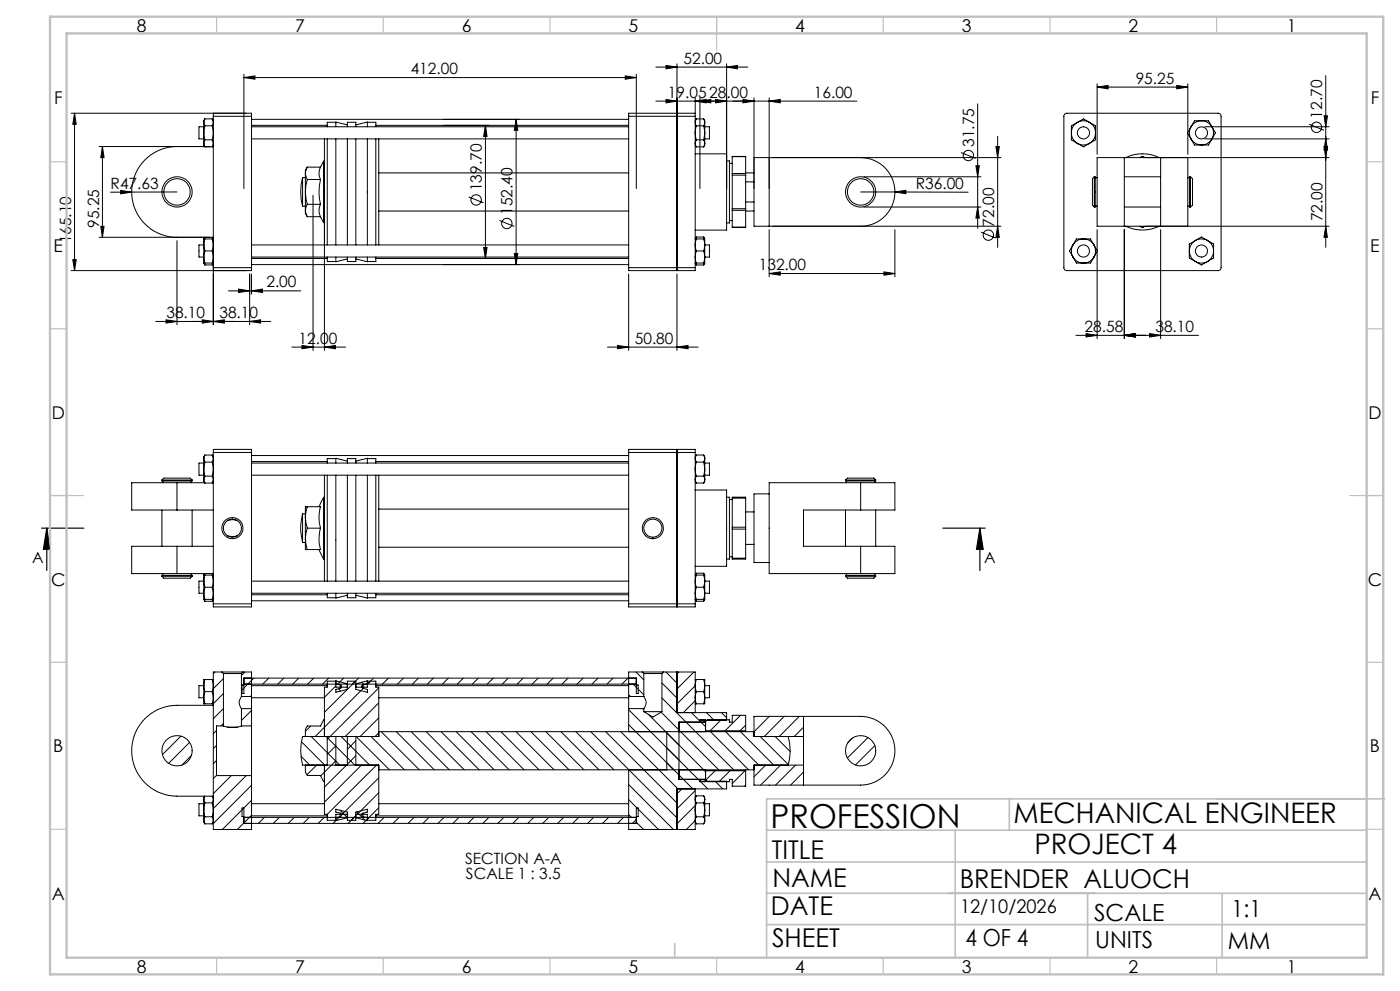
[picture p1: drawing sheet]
<svg xmlns="http://www.w3.org/2000/svg" width="420mm" height="297mm" viewBox="0 0 420 297" stroke-linecap="round" stroke-linejoin="round" font-family="sans-serif">
<g fill="none" stroke="#000" stroke-width=".3">
<path d="M199.8 19.6l3.3 .5-3.3 .5zM203.1 19.1v62M218 19.1v37.4M21.3 33.9h54.2v1M22.4 33.9l.5 3.3h-1.1zM22.4 33.9v47.2M61.1 39.8l.4 2.1M61.1 39.8v3.2M61.1 36.7l.4 1M61.1 36.7v3.1M61.1 38h-1.4v3.6h1.4M61.5 37.7l-.4 2.1"/>
<path d="M61.5 35.6l-.4 1.1M61.5 37.7h2.2M61.5 35.6h2.2M63.7 37.7l.3 2.1-.3 2.1M63.7 35.6l.3 1-.3 1.1M63.7 35.6l.3 .6M64 33.9v1M64 34.9h11.5M64 34.9v62.4M73.2 23.2l3.3-.4v.9zM73.2 22.3v34.2M73.2 23.2h117.7"/>
<path d="M75.5 38h113.1M75.5 35.8h113.1M75.5 37.6h22.7M75.5 34.9v45.3M100.8 36.7h-2.6v1.3M104.2 37.4l-3.4-.8v1.4M104.2 38v-1.3h2.6v1.3M106.8 37.4l3.4-.8v1.4M110.2 36.7h2.5v1.3M112.7 37.6h75.9M145.6 37.6l.5 3.3h-1zM145.6 37.6v39.9"/>
<path d="M154.8 35.8l.5 3.2h-1zM154.8 35.8v43.5M187.6 22.8l3.3 .4-3.3 .5zM188.6 34.9v-1h20v1M188.6 34.9h20M188.6 34.9v45.3M190.9 22.3v34.2M196.7 30.3h60.4M196.7 20.1h27.6M199.8 29.8l3.3 .5-3.3 .5zM203.1 33.9v1M208.6 30.3l3.2-.5v1z"/>
<path d="M208.6 29.3v4.5M208.6 34.9v45.3M208.9 37.7l-.3 2.1 .3 2.1M208.9 35.6l-.3 1 .3 1.1M208.9 35.6l-.3 .6M208.9 37.7h2.2M208.9 35.6h2.2M210 30.3l3.3-.5v1zM210 29.3v27.2M211.1 37.7l.3 2.1M211.1 35.6l.3 1.1M211.4 39.8l-.3 2.1"/>
<path d="M211.4 39.8v3.2M211.4 36.7l-.3 1M211.4 36.7v3.1M211.4 38h1.4v3.6h-1.4M214.7 29.8l3.3 .5-3.3 .5zM218 20.1l3.3-.5v1zM222.9 29.8l3.3 .5-3.3 .5zM226.2 29.3v27.2M230.8 30.3l3.3-.5v1zM230.8 29.3v38.5M293.3 31.1v37.3M319.4 34.2l.6-.3h45.4a.97 .97 0 0 1 .9 1v45.3a.9 .9 0 0 1-.9 .9h-45.4a.85 .85 0 0 1-.8-.9v-45.5z"/>
<path d="M321.4 39.8a3.5 3.5 0 0 0 1.8 3.2M321.4 39.8v2.1l1.8 1.1M323.2 36.7a3.4 3.4 0 0 0-1.8 3.1M323.2 36.7a3.6 3.6 0 0 1 3.6 0M323.2 36.7l1.8-1.1 1.8 1.1M323.2 36.7l-1.8 1v2.1M326.8 36.7a3.4 3.4 0 0 1 1.8 3.1M326.8 36.7l1.8 1v2.1M328.6 39.8a3.5 3.5 0 0 1-1.8 3.2M328.6 39.8v2.1l-1.8 1.1M329.1 26.1l3.3-.5v1zM329.1 25.1v21.1"/>
<path d="M329.1 26.1h27.2M353 25.6l3.3 .5-3.3 .5zM356.3 25.1v21.1M357.3 38a3.6 3.6 0 0 0 0 3.6M357.3 38l-1.1 1.8 1.1 1.8M360.4 36.2h2.1l1.1 1.8M360.4 36.2a3.6 3.6 0 0 1 3.2 1.8M360.4 36.2a3.7 3.7 0 0 0-3.1 1.8M360.4 36.2h-2l-1.1 1.8M361.5 38h37.2M363.6 38l1 1.8-1 1.8M363.6 38a3.6 3.6 0 0 1 0 3.6"/>
<path d="M392.7 37.2l4.5 1.8M397.2 34.7h1.1l-.6 3.3zM397.7 22.6v51.6M29.7 43.9h33.3M30.7 43.9l.5 3.3h-1zM30.7 43.9v27.2M36.2 57.1l3.3 .5-3.3 .5zM39.5 57.6h-6.3M53.1 43.9a13.6 13.6 0 0 0-13.6 13.6 13.6 13.6 0 0 0 13.6 13.6M53.1 57.5l-13.6 .1M61.1 43l.4 1M61.5 41.9l-.4 1.1"/>
<path d="M61.5 41.9h2.2M61.5 44h2.2M63.7 41.9l.3 1-.3 1.1M63.7 43.9h.3M64 43.5l-.3 .5M75.5 41.6h113.1M90.8 53.2a17.1 17.1 0 0 0 0 8.7M91.6 52v5.5M91.6 52l.6 1.8M91.6 57.5l.6 3.7M91.6 57.5v5.6M91.6 53.2l-.8 .1v8.5h.8"/>
<path d="M92.2 53.8l-.6 3.7M92.2 50.1l-.6 1.9M92.2 50.1l-.6 1v.9M92.2 50.1h3.9M92.2 53.8h3.9M93.9 58.5v46.5M96.1 53.8a16.2 16.2 0 0 0 0 7.4M96.1 50.1l-.2 .7a4.1 4.1 0 0 0 .2 3M97.1 48.3l.2 .1M97.1 48.3l-1 1.8M97.1 48.3v18.4M97.3 41.6v31.8"/>
<path d="M97.3 58.5v46.5M98.2 41.6v31.8M100.8 41.6v31.8M104.2 41.6v31.8M106.8 41.6v31.8M110.2 41.6v31.8M112.7 41.6v31.8M113.6 41.6v31.8M113.6 51.8h75M140.6 59l4.5 1.8M208.6 46.1h9.4v22.9h-9.4M208.6 43.5l.3 .5"/>
<path d="M208.9 41.9l-.3 1 .3 1.1M208.9 41.9h2.2M208.9 44h2.2M211.1 41.9l.3 1.1M211.4 43l-.3 1M218 48.2h.8v18.6h-.8M218.8 49h.9M219.7 52v.5M219.7 47h4M219.7 52.5h4M219.7 47v5M219.7 52.5v10"/>
<path d="M219.7 52h4M223.7 52v.5M223.7 51.8h2.5M223.7 47v5M223.7 52.5v10M223.7 54.5h2.5M258.2 47.2a10.3 10.3 0 0 1 10.3 10.3 10.3 10.3 0 0 1-10.3 10.3M258.2 57.5h10.3M259.2 53h35.1M268.5 57.5l3.3-.5v1.1zM268.5 57.5l21.9 .1M288.3 45.7l4.4 1.8"/>
<path d="M292.8 49.7h1l-.5 3.3zM298.8 43.9h1l-.5 3.3zM299.3 40.9v33.3M300.3 47.2h-74.1v20.6h74.1M323.2 43a3.6 3.6 0 0 0 3.6 0M323.2 43l1.8 1 1.8-1M328.3 53v9.1M328.3 53l-.6 .5v8l.6 .6M328.3 53h.3v9.1h-.3M328.6 53.3h.5M337.3 47.2v20.6M337.3 53h10.9"/>
<path d="M337.7 47.2a11.6 11.6 0 0 1 10 0M342 47.2l.7-.3 .8 .3M348.2 47.2v20.6M356.3 47.2v20.6M356.3 53.3h.6M357.2 53v9.1M357.2 53h-.3v9.1h.3M357.2 53l.6 .5v8l-.6 .6M357.3 41.6l1.1 1.9h2M357.3 41.6a3.7 3.7 0 0 0 3.1 1.9M361.5 41.6h37.2M363.6 41.6l-1.1 1.9h-2.1"/>
<path d="M363.6 41.6a3.6 3.6 0 0 1-3.2 1.9M397.2 43.9h1l-.5 3.3zM397.7 41.6l.6 3.3h-1.1zM398.7 47.2h-69.6v20.6h69.6M21.8 77.8h1.1l-.5 3.3zM29.7 71.1h34.3M30.2 67.8h1l-.5 3.3zM53.1 72.1v25.2M61.1 77l.4 1.8M61.1 73.4v3.6M61.1 73.4l.4 1.8M61.1 78.8h.4"/>
<path d="M61.1 77v1.8M61.1 71.6h.4M61.1 71.6v1.8M61.1 71.6l.3-.5-.2 .5M61.1 73.4h-1.4v3.6h1.4M61.1 78.8l.4 .6M61.2 78.8l.3 .6M61.5 75.2l-.4 1.8M61.5 71.6l-.4 1.8M61.5 75.2h2.2M61.5 78.8h2.2M61.5 71.6h2.2"/>
<path d="M61.5 79.4h2.2M63.7 75.2l.3 1.7-.3 1.9M63.7 71.6l.3 1.7-.3 1.9M63.7 78.8h.3l-.3 .6M63.7 71.6h.3l-.3-.5 .2 .5M63.9 78.8l-.2 .6M75.5 77h113.1M75.5 73.4h113.1M75.5 79.3h113.1M75.5 77.5h22.7M91.6 63.1l.6 1.8M91.6 63.1v.9l.6 .9"/>
<path d="M92.2 61.2l-.6 1.9M92.2 61.2h3.9M92.2 64.9h3.9M96.1 64.9l1 1.8M96.1 61.2l-.2 .7a4.2 4.2 0 0 0 .2 3M97.3 66.6l-.2 .1M98.2 77v1.4h2.6M100.8 77v1.5l3.4-.9M104.2 77v1.4h2.6v-1.4M110.2 77v1.5l-3.4-.9M112.7 77v1.4h-2.5M112.7 77.5h75.9"/>
<path d="M113.6 63.2h75M145.1 74.2h1l-.5 3.3zM149.8 66.1l4.5 1.8M154.3 76h1l-.5 3.3zM208.6 78.8l.3 .6M208.9 75.2l-.3 1.7 .3 1.9M208.9 71.6l-.3 1.7 .3 1.9M208.9 78.8h-.3l.3 .6M208.9 71l-.3 .6h.3M208.9 71l-.3 .6M208.9 75.2h2.2M208.9 78.8h2.2"/>
<path d="M208.9 71.6h2.2M208.9 79.4h2.2M208.9 71h2.2M211.1 75.2l.3 1.8M211.1 71.6l.3 1.8M211.1 78.8h.3M211.1 71.6h.3M211.1 71l.2 .6M211.1 71l.3 .6M211.3 78.8l-.2 .6M211.4 77l-.3 1.8M211.4 73.4l-.3 1.8"/>
<path d="M211.4 73.4v3.6M211.4 77v1.8M211.4 71.6v1.8M211.4 73.4h1.4v3.6h-1.4M211.4 78.8l-.3 .6M218.8 66.1h.9M219.7 62.5v.5M219.7 68.1h4M219.7 62.5h4M219.7 63v5.1M219.7 63h4M223.7 62.5v.5"/>
<path d="M223.7 63.2h2.5M223.7 63v5.1M223.7 60.5h2.5M230.8 68.8v14.2M259.2 62.1h35.1M268.5 68.8v14.2M293.3 62.1l.5 3.3h-1zM294.3 69.6l4.4 1.8M299.3 67.8l.5 3.3h-1zM321.9 77a3.5 3.5 0 0 0 3.1 1.8M321.9 73.4a3.8 3.8 0 0 0 0 3.6M321.9 77l1 1.8h2.1"/>
<path d="M321.9 73.4l-1 1.8 1 1.8M325 71.6a3.5 3.5 0 0 0-3.1 1.8M325 71.6a3.5 3.5 0 0 1 3.2 1.8M325 71.6h2.1l1.1 1.8M325 71.6h-2.1l-1 1.8M328.2 73.4a3.8 3.8 0 0 1 0 3.6M328.2 77a3.5 3.5 0 0 1-3.2 1.8M328.2 73.4l1 1.8-1 1.8M328.2 77l-1.1 1.8h-2.1M328.6 61.8h.5M329.1 68.8v32.7M337.3 62.1h10.9"/>
<path d="M337.3 68.8v32.7M337.7 67.8a11.5 11.5 0 0 0 10 0M342 67.8l.6 .4 .9-.4M348.2 68.8v32.7M356.3 61.8h.6M356.8 75.2a3.7 3.7 0 0 0 1.8 3.2M356.8 75.2v2.1l1.8 1.1M358.6 72.1a3.8 3.8 0 0 1 3.7 0M358.6 72.1l1.8-1.1 1.9 1.1M358.6 78.4a3.8 3.8 0 0 0 3.7 0M358.6 78.4l1.8 1 1.9-1M358.6 72.1a3.7 3.7 0 0 0-1.8 3.1"/>
<path d="M358.6 72.1l-1.8 1v2.1M362.3 72.1l1.8 1v2.1M362.3 72.1a3.7 3.7 0 0 1 1.8 3.1M364.1 75.2a3.7 3.7 0 0 1-1.8 3.2M364.1 75.2v2.1l-1.8 1.1M397.7 67.8l.5 3.3h-1zM46.7 96.3h34.5M49.8 95.8l3.3 .5-3.3 .5zM60.7 95.8l3.3 .5-3.3 .5zM64 96.3l3.3-.5v1zM68.5 87.2h21.7M71.6 86.6l3.3 .6-3.3 .5z"/>
<path d="M74.9 96.3l3.3-.5v1zM74.9 82.1v15.2M75.5 80.2v.9h-54.2M75.5 80.2h-11.5v.9M75.5 87.2l3.2-.6v1.1zM75.5 82.1v6.1M188.6 80.2v.9h20v-.9M188.6 80.2h20M188.6 82.1v22.9M203.1 82.1v22.9M230.8 82l3.3-.5v1zM230.8 82h37.7"/>
<path d="M265.2 81.5l3.3 .5-3.3 .5zM325.8 100l3.3 .5-3.3 .5zM344.9 100l3.3 .5-3.3 .5zM87.6 104h16.1M90.6 103.5l3.3 .5-3.3 .5zM97.3 104l3.3-.5v1zM182.2 104h27.2M185.3 103.5l3.3 .5-3.3 .5zM203.1 104l3.3-.5v1zM322.8 100.5h36.8M337.3 100.5l3.3-.5v1zM61.1 137.4l.4 1.1"/>
<path d="M61.1 137.4v3.2M61.1 138.8h-1.4v3.6h1.4M61.5 138.5l-.4 2.1M61.5 136.4l-.4 1M61.5 138.5h2.2M61.5 136.4h2.2M63.7 138.5l.3 2.1-.3 2.1M63.7 136.4l.3 1-.3 1.1M63.7 136.4l.3 .5M64 135.6v-.9h11.5v.9M64 135.6v45.4M64 135.6h11.5"/>
<path d="M75.5 135.6v45.4M75.5 138.8h113.1M75.5 136.5h113.1M75.5 138.3h22.7M100.8 137.4h-2.6v1.4M104.2 138.2l-3.4-.9v1.5M104.2 138.8v-1.4h2.6v1.4M106.8 138.2l3.4-.9v1.5M110.2 137.4h2.5v1.4M112.7 138.3h75.9M188.6 135.6v-.9h20v.9M188.6 135.6v45.4"/>
<path d="M188.6 135.6h20M203.1 134.7v47.2M208.6 135.6v45.4M208.9 138.5l-.3 2.1 .3 2.1M208.9 136.4l-.3 1 .3 1.1M208.9 136.4l-.3 .5M208.9 138.5h2.2M208.9 136.4h2.2M211.1 138.5l.3 2.1M211.1 136.4l.3 1M211.4 137.4l-.3 1.1M211.4 137.4v3.2"/>
<path d="M211.4 138.8h1.4v3.6h-1.4M48.6 143.9l.5-.6h6a2.41 2.41 0 0 1 2.5 .6M48.6 143.9h9M48.6 143.9v.2h9v-.2M48.6 152.9v10.8M48.9 144.1v.6M53.1 144.7h-13.6v8.2h13.6M53.1 144.7h8.3M53.1 152.9h10.9M53.1 144.7v8.2M57.4 144.1v.6M57.6 152.9v10.8"/>
<path d="M61.1 143.7l.4 1.1M61.1 140.6l.4 2.1M61.1 140.6v3.1M61.5 142.7l-.4 1M61.5 142.7h2.2M61.5 144.8h2.2M63.7 142.7l.3 .9-.3 1.2M63.7 144.7h.3M64 144.2l-.3 .6M68.3 156a3.8 3.8 0 0 1 2.9 0M75.5 142.4h113.1M90.8 153.9a17.1 17.1 0 0 0 0 8.7"/>
<path d="M91.6 155.1l.6 3.2M91.6 155.1v6.4M91.6 154h-.8v8.6M92.2 151.9h3.9l-.2 1.1a12.2 12.2 0 0 0 .2 5.3M92.2 151.9l-.6 3.2M92.2 158.3l-.6 3.2M92.2 151.9h-.6v3.2M92.2 158.3h3.9M96.1 158.3l-.2 1.1a12.2 12.2 0 0 0 .2 5.3h-3.9M97.1 149.1l.2 .1M97.1 149.1l-1.4 2.8M97.1 149.1v18.4"/>
<path d="M97.3 142.4v31.8M98.2 142.4v31.8M100.8 142.4v31.8M104.2 142.4v31.8M106.8 142.4v31.8M110.2 142.4v31.8M112.7 142.4v31.8M113.6 142.4v31.8M113.6 152.6h75M208.6 146.9h9.4v22.8h-9.4M208.6 144.2l.3 .6M208.9 142.7l-.3 .9 .3 1.2"/>
<path d="M208.9 142.7h2.2M208.9 144.8h2.2M211.1 142.7l.3 1M211.4 143.7l-.3 1.1M211.4 140.6l-.3 2.1M211.4 140.6v3.1M218 149h.8v18.6h-.8M218.8 149.7h.9M219.7 158v.6M219.7 149.3v-.3h4v.3M219.7 149.3v8.7M219.7 158.6v8.7"/>
<path d="M219.7 158.6h4M219.7 158h4M219.7 149.3h4M223.7 158v.6M223.7 149.3v8.7M223.7 158.6v8.7M223.7 153.4h2.5M230.8 148h-4.6v20.6h4.6M253.6 143.9l.6-.6h7.9l.6 .6M253.6 143.9h9.1M253.6 143.9v.2h9.1v-.2M253.6 152.9v10.8"/>
<path d="M253.9 144.1v.6M258.2 144.7h10.3v8.2h-10.3M258.2 144.7h-27.4v27.2h27.4M258.2 144.7v8.2M258.2 152.9h-17.1v10.8h17.1M262.4 144.1v.6M262.7 152.9v10.8M48.6 172.7h9M48.6 172.7l.5 .6h6a2.41 2.41 0 0 0 2.5-.6M48.6 172.7v-.3h9v.3M48.9 171.9v.5M53.1 163.7h-13.6v8.2h13.6"/>
<path d="M53.1 163.7h10.9M53.1 171.9h10.9M53.1 163.7v8.2M57.4 171.9v.5M61.1 177.8l.4 1.8M61.1 174.2v3.6M61.1 174.2l.4 1.8M61.1 179.6h.4M61.1 177.8v1.8M61.1 172.4h.4M61.1 172.4v1.8M61.1 172.4l.3-.5-.2 .5"/>
<path d="M61.1 174.2h-1.4v3.6h1.4M61.1 179.6l.4 .6M61.2 179.6l.3 .6M61.5 176l-.4 1.8M61.5 172.4l-.4 1.8M61.5 176h2.2M61.5 179.6h2.2M61.5 172.4h2.2M63.7 176l.3 1.7-.3 1.9M63.7 172.4l.3 1.7-.3 1.9M63.7 179.6h.3l-.3 .6M63.7 172.4h.3l-.3-.5 .2 .5"/>
<path d="M63.9 179.6l-.2 .6M68.3 160.6a4.3 4.3 0 0 0 2.9 0M75.5 177.8h113.1M75.5 174.2h113.1M75.5 178.3h22.7M90.8 162.6h.8M91.6 161.5l.6 3.2M91.6 161.5v3.2h.6M95.7 164.7l1.4 2.8M97.3 167.4l-.2 .1M98.2 177.8v1.3h2.6M100.8 177.8v1.4l3.4-.8"/>
<path d="M104.2 177.8v1.3h2.6v-1.3M110.2 177.8v1.4l-3.4-.8M112.7 177.8v1.3h-2.5M112.7 178.3h75.9M113.6 164h75M208.6 179.6l.3 .6M208.9 171.8l-.3 .6M208.9 176l-.3 1.7 .3 1.9M208.9 172.4l-.3 1.7 .3 1.9M208.9 179.6h-.3l.3 .6M208.9 171.8l-.3 .6h.3M208.9 171.8h2.2"/>
<path d="M208.9 176h2.2M208.9 179.6h2.2M208.9 172.4h2.2M211.1 171.8l.2 .6M211.1 176l.3 1.8M211.1 172.4l.3 1.8M211.1 179.6h.3M211.1 172.4h.3M211.1 171.8l.3 .6M211.3 179.6l-.2 .6M211.4 177.8l-.3 1.8M211.4 174.2l-.3 1.8"/>
<path d="M211.4 174.2v3.6M211.4 177.8v1.8M211.4 172.4v1.8M211.4 174.2h1.4v3.6h-1.4M211.4 179.6l-.3 .6M218.8 166.9h.9M219.7 167.3v.3h4v-.3M219.7 167.3h4M223.7 163.2h2.5M253.6 172.7h9.1M253.6 172.7l.6 .6h7.9l.6-.6M253.6 172.7v-.3h9.1v.3"/>
<path d="M253.9 171.9v.5M258.2 163.7h10.3v8.2h-10.3M258.2 163.7v8.2M262.4 171.9v.5M61.5 180.2h2.2M64 181v.9h11.5v-.9M64 181h11.5M75.5 180.1h113.1M188.6 181v.9h20v-.9M188.6 181h20M208.9 180.2h2.2M61.1 209.1l.4 1.8"/>
<path d="M61.1 205.5v3.6M61.1 205.5l.4 1.8M61.1 209.1v1.8h.4M61.1 205.5h-1.4v3.6h1.4M61.5 207.3l-.4 1.8M61.5 203.7l-.4 1.8M61.5 203.7h-.4v1.8M61.5 207.3h2.2M61.5 210.9h2.2M61.5 203.7h2.2M63.7 207.3l.3 1.7-.3 1.9M63.7 203.7l.3 1.6-.3 2"/>
<path d="M63.7 203.7h.3M64 211.4h-10.9a13.6 13.6 0 0 0-13.6 13.6 13.6 13.6 0 0 0 13.6 13.6h10.9M64.5 201.4l-.5 .5M64.9 218.9l-.9 1M66.6 201.4h-2.6v47.2h11.5v-16.2M66.6 201.4h6.3M66.6 201.4l.4 .5M67 217.6l1.3 .3M67 201.9h5.4M67 207.9l-3 3h-.3M67 203.4l-3 3M67 212.4l-3 3"/>
<path d="M67 216.8l-.7 .8M67 217.6h-2.1v14.8M67 201.9v15.7M68.3 217.9h2.9M72.4 208.7a2.72 2.72 0 0 0 0 3.7M72.4 217.6l-1.2 .3M72.4 217.6h3.1M72.4 212.4h3.1M72.4 208.7h3.1M72.4 201.9v6.8M72.4 212.4v5.2M72.6 205.3h.6v2.6h-.6z"/>
<path d="M72.9 201.4h2.6v7.3M72.9 201.4l-.5 .5M73.2 203.2h117.7v1.8h-117.7zM73.5 201.4l-1.1 1.1M75.5 208.7v3.7M75.5 217.6v14.8M75.5 212.4v5.2M75.5 208.4l-.4 .3M75.5 212.9l-3.1 3M75.5 217.4l-.2 .2M75.5 209.1h21.8M75.5 205.5h22.7"/>
<path d="M76.1 203.2l-3.7 3.7M80.6 203.2l-1.8 1.8M85.1 203.2l-1.8 1.8M89.6 203.2l-1.8 1.8M93.2 217.6l-1.6 1.6M94.1 203.2l-1.8 1.8M97.3 215.9l-.2-.1-1 1.8h-3.9l-.6 1v2.1M98.6 203.2l-1.8 1.8M100.8 205.6l-3.5 3.4M100.8 204.9l1.3 .3M100.8 204.1h-2.6v1.8h-.9v14.8M101.5 206.4l.7 .7"/>
<path d="M102.1 205.2a.54 .54 0 0 1 .4 .6 .54 .54 0 0 1-.4 .5l-1.3 .3v.9l3.4-.9v-2.5h2.6v2.5l3.4 .9v-.9l-1.3-.3a.54 .54 0 0 1-.4-.5 .54 .54 0 0 1 .4-.6M102.1 205.2v.7M103.1 203.2l-1.8 1.8M104.2 204.9l-3.4-.9v1.9h3.4M106.7 204.1l-9.4 9.4M106.8 204.9l3.4-.9v1.9h-3.4M107.6 203.2l-1.8 1.8M108.5 204.5l.7 .6M108.9 205.2v.7M109.3 205.9l-14.7 14.8M110.2 204.1h2.5v1.8h.9v14.8h-22.8a16.6 16.6 0 0 0 0 8.6h22.8v14.7h-.9v1.8h-2.5M110.2 204.9l-1.3 .3"/>
<path d="M111.2 204.1l-1 1M112.1 203.2l-1.9 1.8M112.7 205.5h75.9M113.6 206.2l-15.4 15.4M113.6 210.6l-10 10.1M113.6 215.2l-5.5 5.5M113.6 219.6l-1.1 1.1M113.6 209.1h75M114.4 219.3l11.4 11.4M116.6 203.2l-1.9 1.8M118.9 219.3l11.4 11.4M121 203.2l-1.8 1.8"/>
<path d="M123.4 219.3l11.4 11.4M125.5 203.2l-1.8 1.8M127.8 219.3l11.5 11.4M130 203.2l-1.8 1.8M132.3 219.3l11.5 11.4M134.5 203.2l-1.8 1.8M136.8 219.3l11.5 11.4M139 203.2l-1.8 1.8M141.3 219.3l11.5 11.4M143.5 203.2l-1.8 1.8M145.8 219.3l11.4 11.4M148 203.2l-1.8 1.8"/>
<path d="M150.3 219.3l11.4 11.4M152.5 203.2l-1.8 1.8M154.8 219.3l11.4 11.4M157 203.2l-1.8 1.8M159.3 219.3l11.4 11.4M161.5 203.2l-1.9 1.8M163.8 219.3l11.4 11.4M165.9 203.2l-1.8 1.8M168.3 219.3l11.4 11.4M170.4 203.2l-1.8 1.8M172.8 219.3l11.4 11.4M174.9 203.2l-1.8 1.8"/>
<path d="M177.2 219.3l25.9 25.8M179.4 203.2l-1.8 1.8M181.7 219.3l21.4 21.4M183.9 203.2l-1.8 1.8M186.2 219.3l17.2 17.1M188.4 203.2l-1.8 1.8M188.6 208.7v3.7M188.6 212.4v6.9M188.6 208.2l.6 .5M188.6 217.2l19.3 19.2M188.6 212.7l21.4 21.4M188.6 212.4h4.5"/>
<path d="M188.6 208.7h4.5M189.9 205l3.2 3.2M190.8 201.4l2.3 2.4M190.9 205.3h.6v2.6h-.6zM192.7 201.4h-4.1v7.3M192.7 201.4h6.3M192.7 201.4l.4 .5M192.8 212.4l.3 .3M193.1 208.7a2.8 2.8 0 0 1 0 3.7M193.1 213.3h5.5M193.1 201.9h5.5M193.1 201.9v6.8"/>
<path d="M193.1 212.4v.9M193.1 213.3l2.8 1.6 2.7-1.6M194.5 214.1l17.2 17.2M198.3 213.4l17.3 17.3M198.6 209.2l21.5 21.5M198.6 204.7l4.5 4.5M198.6 201.9v11.4M199 201.4h9.6v12.2M199 201.4l-.4 .5M199.8 201.4l3.3 3.3M200 219.6l3.7 3.7M200 219.3v11.4"/>
<path d="M203.1 201.4v12.2h14.9v2.3h-8M203.7 201.4l-.6 .6M207.4 213.6l2.6 2.5M208.2 201.4l-5.1 5.1M208.6 205.5l.3 1.8M208.6 210.9h.3M208.6 203.7h.3M208.6 205.5l-5.5 5.5M208.6 210l-3.6 3.6M208.9 207.3l-.3 1.7 .3 1.9M208.9 203.7l-.3 1.8M208.9 207.3h2.2"/>
<path d="M208.9 210.9h2.2M208.9 203.7h2.2M210 216.4v-.7h1.7v3.6M210.3 216.4l1.4 1.4M211.1 207.3l.3 1.8M211.1 203.7l.3 1.8M211.1 203.7h.3v1.8M211.4 209.1l-.3 1.8M211.4 205.5l-.3 1.8M211.4 205.5v3.6M211.4 209.1v1.8h-.3M211.4 205.5h1.4v3.6h-1.4"/>
<path d="M211.7 216.3l.6-.6h6.5v.7h.9v-2h4v4.6M211.7 215.9l-.6 .5M211.7 216.4h-8v17.2h8M211.7 219h12M211.9 213.6l2.3 2.3M213.1 219.3l11.5 11.4M216.3 215.7l-3.3 3.3M216.4 213.6l1.6 1.5M217.7 219.3l9.9 10M222.1 219.3l10 10M222.1 214.4l-4.6 4.6M223.7 219v.3"/>
<path d="M223.7 217.3l-1.7 1.7M226.3 214.7l-.1 .1M230.8 214.7l-4.6 4.6h-112.6M235.3 214.7l-6 6M239.8 214.7l-6 6M241.1 214.7v6M241.1 217.9l-2.8 2.8M54.3 220.6l-5.6 5.6M56.9 222.5l-6.3 6.3M57.4 226.4l-2.8 2.9M61.1 239.6l.4 1M61.1 239.6v3.1"/>
<path d="M61.4 238.6l-.3 1zM64 239.1l-.3-.5 .3 1-.3 1M64.9 223.4l-.9 1M64.9 227.9l-.9 .9M64.9 232.4l-.9 .9M64.9 232.4h10.6M69.4 232.4l-5.4 5.4M73.9 232.4l-9.9 9.9M75.5 235.3l-11.5 11.5M75.5 239.9l-8.8 8.7M90.3 226.7l2.7 2.6M90.5 222.3l6.9 7"/>
<path d="M91.6 229.3v2.1l.6 1h3.9l1 1.8 .2-.1M93.3 220.7l8.6 8.6M95 229.3l-2.9 2.9M97.3 229.3v14.7h.9M97.9 220.7l8.5 8.6M98.2 220.7v8.6M100.8 223.5l-2.6 2.6M100.8 228l-4.6 4.5M100.8 220.7v8.6M102.3 220.7l8.6 8.6M104 229.3l-6.7 6.6M104.2 220.7v8.6"/>
<path d="M106.8 222l-2.6 2.6M106.8 226.5l-2.6 2.6M106.8 220.7v8.6M106.8 220.7l10 10M108.4 229.3l-11.1 11.1M111.3 220.7l10 10M113 229.3l-14.8 14.7M113.6 237.6l-6.4 6.4M113.6 233.1l-10.9 10.9M113.6 230.7h112.6M188.6 230.7v17.9h20v-12.2M188.6 239.6l9 9"/>
<path d="M188.6 235.1l13.4 13.5M200 224.1l3.7 3.6M204.6 236.4l-1.5 1.5M208.6 237l-5.5 5.4M208.9 238.5l-.3 1 .3 1.1M208.9 238.5l-.3 .6M208.9 238.5h2.2M210 234.1h8v2.3h-14.9v12.2M210 234.1l2.3 2.3M211.1 238.5l.3 1.1M211.4 239.6l-.3 1M211.4 239.6v3.1"/>
<path d="M211.7 230.7v3.6h-1.7v-.7M211.7 231h12M214.5 231l-3.3 3.3M214.6 234.1l2.2 2.3M219 231l-3.3 3.3M223.5 231l-3.8 3.8M223.7 230.7v.3M223.7 231v4.6h-4v-2h-.9v.7h-6.5l-.6-.6M223.7 235.3l-.4 .3M228.1 220.7l8.4 8.5M229.7 229.3l-3.5 3.5M232.6 220.7l4.4 4.5"/>
<path d="M234.2 229.3l-6 6M236.5 220.7a15.6 15.6 0 0 1 0 8.6M238.7 229.3l-6 6M241.1 220.7v8.6M241.1 220.7h-14.9v-6h32a10.3 10.3 0 0 1 10.3 10.3 10.3 10.3 0 0 1-10.3 10.3h-32v-6h14.9M241.1 229.3v6M241.1 231.4l-3.9 3.9M255.8 221.2l-1.4 1.4M260.4 221l-6.2 6.2M262.5 223.4l-5.9 5.9M61.1 245.8l.4 1.1M61.1 242.7l.4 2.1"/>
<path d="M61.1 242.7v3.1M61.1 240.9h-1.4v3.6h1.4M61.5 244.8l-.4 1M61.5 240.6l-.4 2.1M61.5 244.8h2.2M61.5 246.9h2.2M61.5 240.6h2.2M63.7 244.8l.3 1-.3 1.1M63.7 240.6l.3 2.1-.3 2.1M64 246.3l-.3 .6M72.6 242.1h.6v2.6h-.6zM73.2 245h117.7v1.8h-117.7z"/>
<path d="M75.5 244.3l-4.3 4.3M75.5 244.5h22.7M75.5 240.9h21.8M79.3 245l-1.8 1.8M83.8 245l-1.8 1.8M88.3 245l-1.8 1.8M92.8 245l-1.8 1.8M97.3 245l-1.8 1.8M98.2 244v1.8h2.6M101.8 245l-1.9 1.8M102 242.8l2.2 2.2M102.1 244.8a.54 .54 0 0 0 .4-.6 .54 .54 0 0 0-.4-.5l-1.3-.3v-.9l3.4 .9v2.4h2.6v-2.4l3.4-.9v.9l-1.3 .3a.54 .54 0 0 0-.4 .5 .54 .54 0 0 0 .4 .6"/>
<path d="M102.1 244v.8M102.1 244.8l-1.3 .3M104.2 244h-3.4v2l3.4-.9M106.8 244.4l-2.3 2.4M106.8 244h3.4v2l-3.4-.9M107 243.3l2.4 2.4M108.9 244v.8M108.9 244.8l1.3 .3M112.7 244.5h75.9M113.6 242.1l-4.7 4.7M113.6 240.9h75M115.3 245l-1.9 1.8"/>
<path d="M119.7 245l-1.8 1.8M124.2 245l-1.8 1.8M128.7 245l-1.8 1.8M133.2 245l-1.8 1.8M137.7 245l-1.8 1.8M142.2 245l-1.8 1.8M146.7 245l-1.8 1.8M151.2 245l-1.9 1.8M155.6 245l-1.8 1.8M160.1 245l-1.8 1.8M164.6 245l-1.8 1.8M169.1 245l-1.8 1.8"/>
<path d="M173.6 245l-1.8 1.8M178.1 245l-1.8 1.8M182.6 245l-1.8 1.8M187.1 245l-1.8 1.8M188.6 244.1l.8 .9M190.9 246.4l2.2 2.2M190.9 245.6l-1.1 1.2M190.9 242.1h.6v2.6h-.6zM208.6 241.4l-5.5 5.5M208.6 245.9l-2.7 2.7M208.6 246.3l.3 .6M208.9 244.8l-.3 1 .3 1.1"/>
<path d="M208.9 240.6l-.3 2.1 .3 2.1M208.9 244.8h2.2M208.9 246.9h2.2M208.9 240.6h2.2M211.1 244.8l.3 1M211.1 240.6l.3 2.1M211.4 245.8l-.3 1.1M211.4 242.7l-.3 2.1M211.4 242.7v3.1M211.4 240.9h1.4v3.6h-1.4"/>
<circle cx="325" cy="39.8" r="1.82"/>
<circle cx="360.5" cy="39.8" r="1.81"/>
<circle cx="395" cy="38.1" r="1.55"/>
<circle cx="53.1" cy="57.5" r="4"/>
<circle cx="53.1" cy="57.5" r="4.5"/>
<circle cx="142.8" cy="59.9" r="1.55"/>
<circle cx="258.2" cy="57.5" r="4.5"/>
<circle cx="258.2" cy="57.5" r="4"/>
<circle cx="290.5" cy="46.6" r="1.55"/>
<circle cx="152.1" cy="67" r="1.56"/>
<circle cx="296.5" cy="70.5" r="1.54"/>
<circle cx="325" cy="75.2" r="1.82"/>
<circle cx="360.4" cy="75.2" r="1.81"/>
<circle cx="69.7" cy="158.3" r="2.71"/>
<circle cx="69.7" cy="158.3" r="3.2"/>
<circle cx="195.9" cy="158.3" r="3.2"/>
<circle cx="195.9" cy="158.3" r="2.71"/>
<circle cx="53.1" cy="225" r="4.5"/>
<circle cx="258.2" cy="225" r="4.5"/>
</g>
<path d="M12.5 158.3h12.7M14 158.3l1 6.3h-2zM14 158.3v12.7M282.9 158.3h12.7M294 158.3l1 6.3h-2.1zM294 158.3v12.7" fill="none" stroke="#000" stroke-width=".35"/>
<g fill="none" stroke="#c0c0c0" stroke-width=".35">
<path d="M65 5v5M115 5v5M165 5v5M215 5v10M265 5v5M315 5v5M365 5v5M15 48.5h5M410 48.5h5M15 98.5h5M410 98.5h5M15 148.5h10"/>
<path d="M405 148.5h10M15 198.5h5M410 198.5h5M15 248.5h5M410 248.5h5M65 287v5M115 287v5M165 287v5M215 287v5M265 287v5M315 287v5M365 287v5"/>
</g>
<path d="M302.8 239.4v9.4M415.4 239.4h-185.4v47.6M230 258.3h180M230 248.8h180M286.6 248.8v38.2M230 277.1h180M230 267.7h180M326.3 267.7v19.3M366.6 267.7v19.3M202.4 282.8v4.2" fill="none" stroke="#c0c0c0" stroke-width=".5"/>
<path d="M15 5h400v287h-400zM20 10h390v277h-390z" fill="none" stroke="#c0c0c0" stroke-width=".7"/>
<g fill="#000">
<path d="M36.2 57.1l3.3 .5-3.3 .5zM268.5 57.5l3.3-.5v1.1z"/>
<path d="M22.4 33.9l.5 3.3h-1.1zM21.8 77.8h1.1l-.5 3.3zM30.7 43.9l.5 3.3h-1zM30.2 67.8h1l-.5 3.3zM154.8 35.8l.5 3.2h-1zM154.3 76h1l-.5 3.3zM145.6 37.6l.5 3.3h-1zM145.1 74.2h1l-.5 3.3z"/>
<path d="M73.2 23.2l3.3-.4v.9zM187.6 22.8l3.3 .4-3.3 .5z"/>
<path d="M214.7 29.8l3.3 .5-3.3 .5zM210 30.3l3.3-.5v1z"/>
<path d="M353 25.6l3.3 .5-3.3 .5zM329.1 26.1l3.3-.5v1zM344.9 100l3.3 .5-3.3 .5zM337.3 100.5l3.3-.5v1zM337.3 100.5l3.3-.5v1zM325.8 100l3.3 .5-3.3 .5z"/>
<path d="M293.3 62.1l.5 3.3h-1zM292.8 49.7h1l-.5 3.3zM397.2 43.9h1l-.5 3.3zM397.7 67.8l.5 3.3h-1zM397.7 41.6l.6 3.3h-1.1zM397.2 34.7h1.1l-.6 3.3z"/>
<path d="M299.3 67.8l.5 3.3h-1zM298.8 43.9h1l-.5 3.3z"/>
<path d="M71.6 86.6l3.3 .6-3.3 .5zM75.5 87.2l3.2-.6v1.1z"/>
<path d="M74.9 96.3l3.3-.5v1zM60.7 95.8l3.3 .5-3.3 .5zM64 96.3l3.3-.5v1zM49.8 95.8l3.3 .5-3.3 .5zM97.3 104l3.3-.5v1zM90.6 103.5l3.3 .5-3.3 .5zM230.8 30.3l3.3-.5v1zM222.9 29.8l3.3 .5-3.3 .5z"/>
<path d="M230.8 82l3.3-.5v1zM265.2 81.5l3.3 .5-3.3 .5z"/>
<path d="M185.3 103.5l3.3 .5-3.3 .5zM203.1 104l3.3-.5v1zM199.8 19.6l3.3 .5-3.3 .5zM218 20.1l3.3-.5v1zM199.8 29.8l3.3 .5-3.3 .5zM208.6 30.3l3.2-.5v1z"/>
<path d="M294 158.3l1 6.3h-2.1zM14 158.3l1 6.3h-2z"/>
</g>
<text font-size="9.9" x="231.2" y="248.1">PROFESSION</text>
<g font-size="8.5">
<text x="304" y="246.5">MECHANICAL ENGINEER</text>
<text x="310.3" y="255.9">PROJECT 4</text>
</g>
<g font-size="7.8">
<text x="231.5" y="257.3">TITLE</text>
<text x="231.7" y="265.8">NAME</text>
<text x="287.9" y="266.1">BRENDER ALUOCH</text>
<text x="231.2" y="274.2">DATE</text>
<text x="231.6" y="283.9">SHEET</text>
</g>
<g font-size="7.1">
<text x="369.5" y="274.8">1:1</text>
<text x="328.2" y="276.1">SCALE</text>
<text x="289.6" y="283.4">4 OF 4</text>
<text x="328.5" y="284">UNITS</text>
<text x="368.4" y="284.3">MM</text>
</g>
<text font-size="5.6" x="288" y="273.7">12/10/2026</text>
<g font-size="5.3">
<text x="41" y="9.5">8</text>
<text x="88.5" y="9.5">7</text>
<text x="138.5" y="9.5">6</text>
<text x="188.5" y="9.5">5</text>
<text x="238.5" y="9.5">4</text>
<text x="288.5" y="9.5">3</text>
<text x="338.5" y="9.5">2</text>
<text x="386" y="9.5">1</text>
<text x="16.2" y="31.3">F</text>
<text x="411.2" y="31.3">F</text>
<text x="16.1" y="75.5">E</text>
<text x="411.1" y="75.5">E</text>
<text x="15.5" y="125.5">D</text>
<text x="410.5" y="125.5">D</text>
<text x="15.4" y="175.5">C</text>
<text x="410.4" y="175.5">C</text>
<text x="16" y="225.5">B</text>
<text x="411" y="225.5">B</text>
<text x="15.5" y="269.8">A</text>
<text x="410.5" y="269.8">A</text>
<text x="41" y="291.5">8</text>
<text x="88.5" y="291.5">7</text>
<text x="138.5" y="291.5">6</text>
<text x="188.5" y="291.5">5</text>
<text x="238.5" y="291.5">4</text>
<text x="288.5" y="291.5">3</text>
<text x="338.5" y="291.5">2</text>
<text x="386" y="291.5">1</text>
</g>
<g font-size="4.7">
<text x="123.2" y="22.2">412.00</text>
<text x="205" y="19.1">52.00</text>
<text x="200.4" y="29.3">19.0528.00</text>
<text x="244.1" y="29.3">16.00</text>
<text x="340.7" y="25.1">95.25</text>
<text x="396.7" y="35.6" transform="rotate(-90 396.7 35.6)">12.70</text>
<text x="292.2" y="44" transform="rotate(-90 292.2 44)">31.75</text>
<text x="33.2" y="56.6">R47.63</text>
<text x="144.6" y="57.3" transform="rotate(-90 144.6 57.3)">139.70</text>
<text x="274.7" y="56.5">R36.00</text>
<text x="153.8" y="64.4" transform="rotate(-90 153.8 64.4)">152.40</text>
<text x="29.7" y="68.3" transform="rotate(-90 29.7 68.3)">95.25</text>
<text x="298.2" y="67.9" transform="rotate(-90 298.2 67.9)">72.00</text>
<text x="396.7" y="66.3" transform="rotate(-90 396.7 66.3)">72.00</text>
<text x="21.4" y="73" transform="rotate(-90 21.4 73)">165.10</text>
<text x="227.6" y="81">132.00</text>
<text x="79.9" y="86.1">2.00</text>
<text x="49.9" y="95.3">38.10</text>
<text x="65.8" y="95.3">38.10</text>
<text x="325.4" y="99.5">28.58</text>
<text x="346.6" y="99.5">38.10</text>
<text x="89.6" y="103">12.00</text>
<text x="190.4" y="103">50.80</text>
<text x="9.6" y="168.8">A</text>
<text x="295.2" y="168.8">A</text>
<text x="139.6" y="258.9">SECTION A-A</text>
<text x="139.8" y="263.5">SCALE 1 : 3.5</text>
</g>
</svg>
